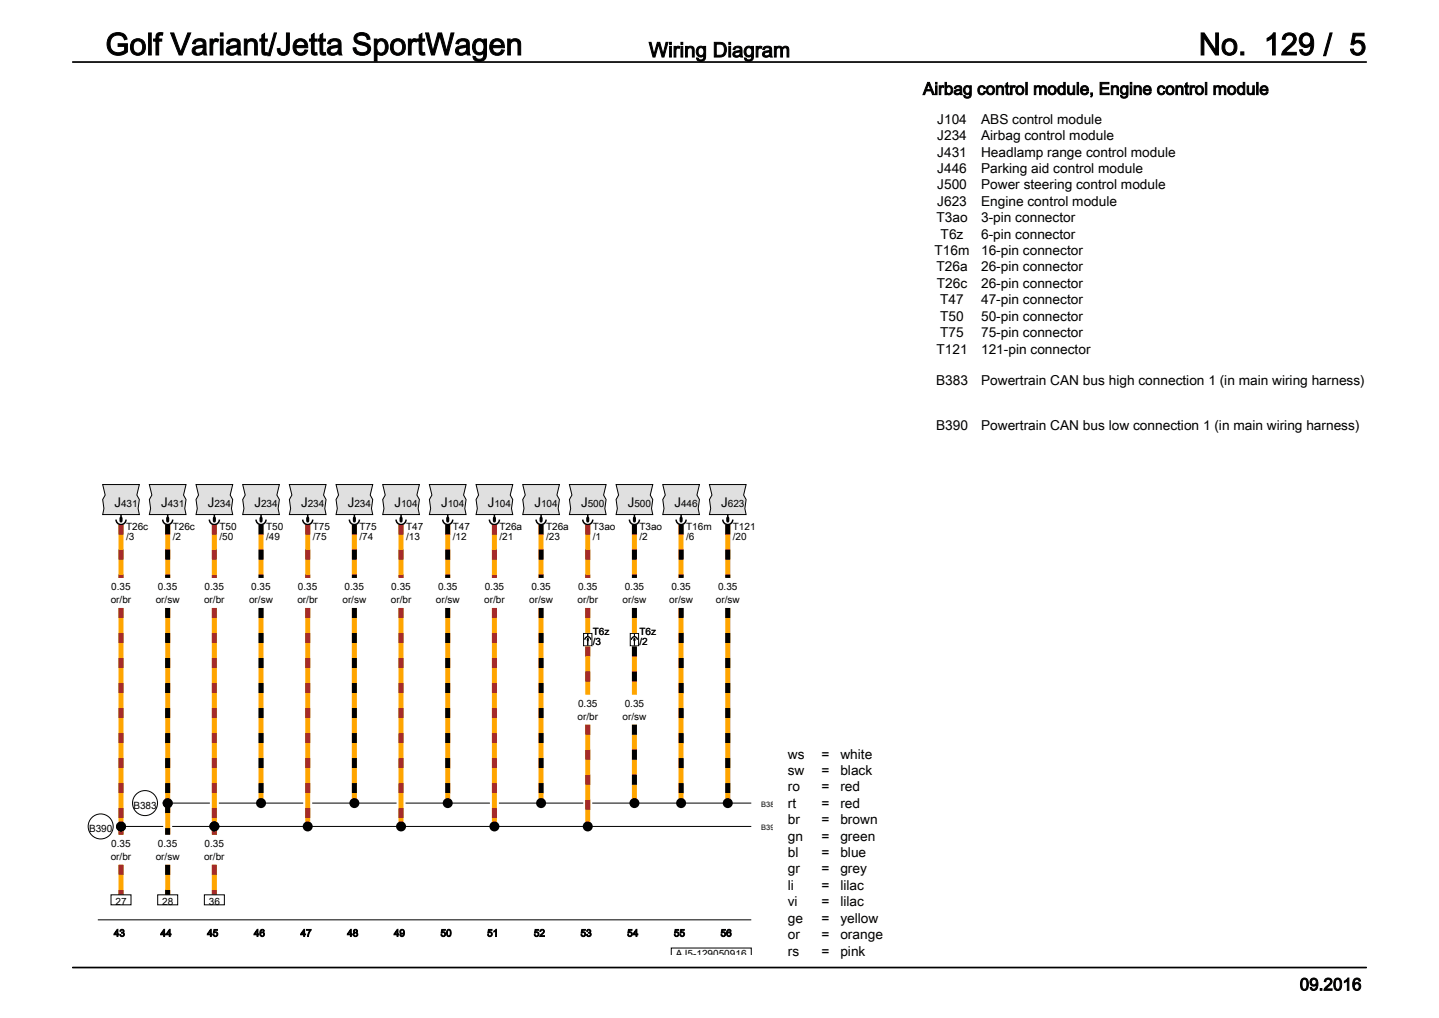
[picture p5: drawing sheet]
<svg xmlns="http://www.w3.org/2000/svg" width="297mm" height="210mm" viewBox="0 0 297 210" stroke-linecap="round" stroke-linejoin="round" font-family="sans-serif">
<g fill="none" stroke="#000" stroke-width=".21">
<path d="M25 170.5h130.1M34.6 165.7h120.5M20.2 189.8h134.9M138.5 197v-1.4h16.6v1.4"/>
<circle cx="20.8" cy="170.5" r="2.58"/>
<circle cx="29.9" cy="165.7" r="2.58"/>
</g>
<path d="M30.8 100h7.6l-.5 2.1 .5 1-.3 1.8 .3 1.2h-7.6l.3-1.2-.3-1.8 .5-1z" fill="#e0e0e0"/>
<path d="M30.8 100h7.6l-.5 2.1 .5 1-.3 1.8 .3 1.2h-7.6l.3-1.2-.3-1.8 .5-1z" fill="none" stroke="#000" stroke-width=".21"/>
<path d="M40.5 100h7.5l-.5 2.1 .5 1-.2 1.8 .2 1.2h-7.5l.2-1.2-.2-1.8 .5-1z" fill="#e0e0e0"/>
<path d="M40.5 100h7.5l-.5 2.1 .5 1-.2 1.8 .2 1.2h-7.5l.2-1.2-.2-1.8 .5-1z" fill="none" stroke="#000" stroke-width=".21"/>
<path d="M50.1 100h7.6l-.6 2.1 .6 1-.3 1.8 .3 1.2h-7.6l.3-1.2-.3-1.8 .5-1z" fill="#e0e0e0"/>
<path d="M50.1 100h7.6l-.6 2.1 .6 1-.3 1.8 .3 1.2h-7.6l.3-1.2-.3-1.8 .5-1z" fill="none" stroke="#000" stroke-width=".21"/>
<path d="M59.7 100h7.6l-.5 2.1 .5 1-.3 1.8 .3 1.2h-7.6l.3-1.2-.3-1.8 .5-1z" fill="#e0e0e0"/>
<path d="M59.7 100h7.6l-.5 2.1 .5 1-.3 1.8 .3 1.2h-7.6l.3-1.2-.3-1.8 .5-1z" fill="none" stroke="#000" stroke-width=".21"/>
<path d="M69.4 100h7.5l-.5 2.1 .5 1-.2 1.8 .2 1.2h-7.5l.2-1.2-.2-1.8 .5-1z" fill="#e0e0e0"/>
<path d="M69.4 100h7.5l-.5 2.1 .5 1-.2 1.8 .2 1.2h-7.5l.2-1.2-.2-1.8 .5-1z" fill="none" stroke="#000" stroke-width=".21"/>
<path d="M79 100h7.6l-.6 2.1 .6 1-.3 1.8 .3 1.2h-7.6l.2-1.2-.2-1.8 .5-1z" fill="#e0e0e0"/>
<path d="M79 100h7.6l-.6 2.1 .6 1-.3 1.8 .3 1.2h-7.6l.2-1.2-.2-1.8 .5-1z" fill="none" stroke="#000" stroke-width=".21"/>
<path d="M88.6 100h7.6l-.5 2.1 .5 1-.3 1.8 .3 1.2h-7.6l.3-1.2-.3-1.8 .5-1z" fill="#e0e0e0"/>
<path d="M88.6 100h7.6l-.5 2.1 .5 1-.3 1.8 .3 1.2h-7.6l.3-1.2-.3-1.8 .5-1z" fill="none" stroke="#000" stroke-width=".21"/>
<path d="M98.3 100h7.5l-.5 2.1 .5 1-.2 1.8 .2 1.2h-7.5l.2-1.2-.2-1.8 .5-1z" fill="#e0e0e0"/>
<path d="M98.3 100h7.5l-.5 2.1 .5 1-.2 1.8 .2 1.2h-7.5l.2-1.2-.2-1.8 .5-1z" fill="none" stroke="#000" stroke-width=".21"/>
<path d="M107.9 100h7.6l-.6 2.1 .6 1-.3 1.8 .3 1.2h-7.6l.2-1.2-.2-1.8 .5-1z" fill="#e0e0e0"/>
<path d="M107.9 100h7.6l-.6 2.1 .6 1-.3 1.8 .3 1.2h-7.6l.2-1.2-.2-1.8 .5-1z" fill="none" stroke="#000" stroke-width=".21"/>
<path d="M117.5 100h7.6l-.5 2.1 .5 1-.3 1.8 .3 1.2h-7.6l.3-1.2-.3-1.8 .5-1z" fill="#e0e0e0"/>
<path d="M117.5 100h7.6l-.5 2.1 .5 1-.3 1.8 .3 1.2h-7.6l.3-1.2-.3-1.8 .5-1z" fill="none" stroke="#000" stroke-width=".21"/>
<path d="M127.2 100h7.5l-.5 2.1 .5 1-.2 1.8 .2 1.2h-7.5l.2-1.2-.2-1.8 .5-1z" fill="#e0e0e0"/>
<path d="M127.2 100h7.5l-.5 2.1 .5 1-.2 1.8 .2 1.2h-7.5l.2-1.2-.2-1.8 .5-1zM120.4 130.7h1.8v2.5h-1.8zM130.1 130.7h1.7v2.5h-1.7z" fill="none" stroke="#000" stroke-width=".21"/>
<path d="M146.4 100h7.6l-.5 2.1 .5 1-.3 1.8 .3 1.2h-7.6l.3-1.2-.3-1.8 .5-1z" fill="#e0e0e0"/>
<path d="M146.4 100h7.6l-.5 2.1 .5 1-.3 1.8 .3 1.2h-7.6l.3-1.2-.3-1.8 .5-1z" fill="none" stroke="#000" stroke-width=".21"/>
<path d="M136.8 100h7.6l-.6 2.1 .6 1-.3 1.8 .3 1.2h-7.6l.2-1.2-.2-1.8 .5-1z" fill="#e0e0e0"/>
<path d="M136.8 100h7.6l-.6 2.1 .6 1-.3 1.8 .3 1.2h-7.6l.2-1.2-.2-1.8 .5-1z" fill="none" stroke="#000" stroke-width=".21"/>
<path d="M21.2 100h7.6l-.6 2.1 .6 1-.3 1.8 .3 1.2h-7.6l.3-1.2-.3-1.8 .5-1z" fill="#e0e0e0"/>
<path d="M21.2 100h7.6l-.6 2.1 .6 1-.3 1.8 .3 1.2h-7.6l.3-1.2-.3-1.8 .5-1zM120.7 132a.6 .6 0 0 1 .6-.7 .6 .6 0 0 1 .6 .7M121.3 130.7v.6M121.3 132.3v.9M130.3 132a.6 .6 0 0 1 .6-.7 .6 .6 0 0 1 .6 .7M130.9 130.7v.6M130.9 132.3v.9M22.9 184.6h4.1v2.1h-4.1zM32.5 184.6h4.2v2.1h-4.2zM42.2 184.6h4.1v2.1h-4.1z" fill="none" stroke="#000" stroke-width=".21"/>
<g fill="none" stroke="#fff" stroke-width="1.9" stroke-linecap="butt">
<path d="M25 108.2v11M34.6 108.2v11M44.2 108.2v11M53.9 108.2v11M63.5 108.2v11M73.1 108.2v11M82.8 108.2v11M92.4 108.2v11M102 108.2v11M111.7 108.2v11M121.3 108.2v11M130.9 108.2v11"/>
<path d="M140.6 108.2v11M150.2 108.2v11M25 125.4v46.8M34.6 125.4v46.8M44.2 125.4v46.8M53.9 125.4v40.3M63.5 125.4v45.1M73.1 125.4v40.3M82.8 125.4v45.1M92.4 125.4v40.3M102 125.4v45.1M111.7 125.4v40.3"/>
<path d="M121.3 125.4v5.2M121.3 133.3v10M130.9 125.4v5.2M130.9 133.3v10M140.6 125.4v40.3M150.2 125.4v40.3M121.3 149.5v21M130.9 149.5v16.2M25 178.4v6.2M34.6 178.4v6.2M44.2 178.4v6.2"/>
</g>
<g fill="none" stroke="#ffa500" stroke-width="1" stroke-linecap="butt">
<path d="M25 108.2v11M34.6 108.2v11M44.2 108.2v11M53.9 108.2v11M63.5 108.2v11M73.1 108.2v11M82.8 108.2v11M92.4 108.2v11M102 108.2v11M111.7 108.2v11M121.3 108.2v11M130.9 108.2v11"/>
<path d="M140.6 108.2v11M150.2 108.2v11M25 125.4v46.8M34.6 125.4v46.8M44.2 125.4v46.8M53.9 125.4v40.3M63.5 125.4v45.1M73.1 125.4v40.3M82.8 125.4v45.1M92.4 125.4v40.3M102 125.4v45.1M111.7 125.4v40.3"/>
<path d="M121.3 125.4v5.2M121.3 133.3v10M130.9 125.4v5.2M130.9 133.3v10M140.6 125.4v40.3M150.2 125.4v40.3M121.3 149.5v21M130.9 149.5v16.2M25 178.4v6.2M34.6 178.4v6.2M44.2 178.4v6.2"/>
</g>
<g fill="none" stroke="#000" stroke-width="1" stroke-dasharray="2.1 3.1" stroke-linecap="butt">
<path d="M34.6 108.2v11M53.9 108.2v11M73.1 108.2v11M92.4 108.2v11M111.7 108.2v11M130.9 108.2v11M140.6 108.2v11M150.2 108.2v11M34.6 125.4v40.3M53.9 125.4v40.3M73.1 125.4v40.3M92.4 125.4v40.3"/>
<path d="M111.7 125.4v40.3M130.9 133.3v10M130.9 125.4v5.2M140.6 125.4v40.3M150.2 125.4v40.3M130.9 149.5v16.2M34.6 165.7v6.5M34.6 178.4v6.2"/>
</g>
<g fill="#000">
<circle cx="25" cy="170.5" r="1.03"/>
<circle cx="34.6" cy="165.7" r="1.03"/>
<circle cx="44.2" cy="170.5" r="1.03"/>
<circle cx="53.9" cy="165.7" r="1.03"/>
<circle cx="63.5" cy="170.5" r="1.03"/>
<circle cx="73.1" cy="165.7" r="1.03"/>
<circle cx="82.8" cy="170.5" r="1.03"/>
<circle cx="92.4" cy="165.7" r="1.03"/>
<circle cx="102" cy="170.5" r="1.03"/>
<circle cx="111.7" cy="165.7" r="1.03"/>
<circle cx="121.3" cy="170.5" r="1.03"/>
<circle cx="130.9" cy="165.7" r="1.03"/>
<circle cx="140.6" cy="165.7" r="1.03"/>
<circle cx="150.2" cy="165.7" r="1.03"/>
</g>
<g fill="none" stroke="#a52a2a" stroke-width="1" stroke-dasharray="2.1 3.1" stroke-linecap="butt">
<path d="M25 108.2v11M44.2 108.2v11M63.5 108.2v11M82.8 108.2v11M102 108.2v11M121.3 108.2v11M25 125.4v45.1M44.2 125.4v45.1M63.5 125.4v45.1M82.8 125.4v45.1M102 125.4v45.1M121.3 133.3v10"/>
<path d="M121.3 125.4v5.2M121.3 149.5v21M25 170.5v1.7M25 178.4v6.2M44.2 170.5v1.7M44.2 178.4v6.2"/>
</g>
<g fill="none" stroke="#000" stroke-width=".31">
<path d="M23.9 107.2a1.03 1.03 0 0 0 1.1 1 1.03 1.03 0 0 0 1-1M25 106.1v1.1M33.6 107.2a1.03 1.03 0 0 0 1 1 1.03 1.03 0 0 0 1-1M34.6 106.1v1.1M43.2 107.2a1.03 1.03 0 0 0 1 1 1.03 1.03 0 0 0 1.1-1M44.2 106.1v1.1M52.8 107.2a1.03 1.03 0 0 0 1.1 1 1.03 1.03 0 0 0 1-1M53.9 106.1v1.1M62.5 107.2a1.03 1.03 0 0 0 1 1 1.03 1.03 0 0 0 1-1M63.5 106.1v1.1M72.1 107.2a1.03 1.03 0 0 0 1 1 1.03 1.03 0 0 0 1.1-1M73.1 106.1v1.1"/>
<path d="M81.7 107.2a1.03 1.03 0 0 0 1.1 1 1.03 1.03 0 0 0 1-1M82.8 106.1v1.1M91.4 107.2a1.03 1.03 0 0 0 1 1 1.03 1.03 0 0 0 1-1M92.4 106.1v1.1M101 107.2a1.03 1.03 0 0 0 1 1 1.03 1.03 0 0 0 1.1-1M102 106.1v1.1M110.6 107.2a1.03 1.03 0 0 0 1.1 1 1.03 1.03 0 0 0 1-1M111.7 106.1v1.1M120.3 107.2a1.03 1.03 0 0 0 1 1 1.03 1.03 0 0 0 1-1M121.3 106.1v1.1M129.9 107.2a1.03 1.03 0 0 0 1 1 1.03 1.03 0 0 0 1.1-1M130.9 106.1v1.1"/>
<path d="M139.5 107.2a1.03 1.03 0 0 0 1.1 1 1.03 1.03 0 0 0 1-1M140.6 106.1v1.1M149.2 107.2a1.03 1.03 0 0 0 1 1 1.03 1.03 0 0 0 1-1M150.2 106.1v1.1"/>
</g>
<g fill="none" stroke="#000" stroke-width=".64">
<path d="M25 106.9v.6M34.6 106.9v.6M44.2 106.9v.6M53.9 106.9v.6M63.5 106.9v.6M73.1 106.9v.6M82.8 106.9v.6M92.4 106.9v.6M102 106.9v.6M111.7 106.9v.6M121.3 106.9v.6M130.9 106.9v.6"/>
<path d="M140.6 106.9v.6M150.2 106.9v.6"/>
</g>
<path d="M121.3 131.8v.3M130.9 131.8v.3" fill="none" stroke="#000" stroke-width=".37"/>
<path d="M15 12.8h267M15 199.6h267" fill="none" stroke="#000" stroke-width=".35"/>
<g font-size="6.3">
<text x="21.8" y="11.3">Golf Variant/Jetta SportWagen</text>
<text x="247.4" y="11.3">No. 129 / 5</text>
</g>
<text font-size="4.2" x="133.9" y="11.8">Wiring Diagram</text>
<g font-size="3.5">
<text x="190.5" y="19.5">Airbag control module, Engine control module</text>
<text x="268.2" y="204.3">09.2016</text>
</g>
<g font-size="2.8">
<text x="193.4" y="25.5">J104</text>
<text x="193.4" y="28.9">J234</text>
<text x="202.5" y="25.5">ABS control module</text>
<text x="202.5" y="28.9">Airbag control module</text>
<text x="193.4" y="32.3">J431</text>
<text x="193.4" y="35.7">J446</text>
<text x="202.5" y="32.3">Headlamp range control module</text>
<text x="202.5" y="35.7">Parking aid control module</text>
<text x="193.4" y="39.1">J500</text>
<text x="202.5" y="39.1">Power steering control module</text>
<text x="193.3" y="45.8">T3ao</text>
<text x="193.4" y="42.5">J623</text>
<text x="202.5" y="42.5">Engine control module</text>
<text x="202.5" y="45.8">3-pin connector</text>
<text x="192.9" y="52.6">T16m</text>
<text x="194.1" y="49.2">T6z</text>
<text x="202.5" y="49.2">6-pin connector</text>
<text x="202.5" y="52.6">16-pin connector</text>
<text x="193.3" y="56">T26a</text>
<text x="193.4" y="59.4">T26c</text>
<text x="202.5" y="56">26-pin connector</text>
<text x="202.5" y="59.4">26-pin connector</text>
<text x="194.1" y="62.8">T47</text>
<text x="202.5" y="62.8">47-pin connector</text>
<text x="194.1" y="66.2">T50</text>
<text x="194.1" y="69.5">T75</text>
<text x="202.5" y="66.2">50-pin connector</text>
<text x="202.5" y="69.5">75-pin connector</text>
<text x="193.3" y="72.9">T121</text>
<text x="202.5" y="72.9">121-pin connector</text>
<text x="193.2" y="79.3">B383</text>
<text x="202.5" y="79.3">Powertrain CAN bus high connection 1 (in main wiring harness)</text>
<text x="193.2" y="88.7">B390</text>
<text x="202.5" y="88.7">Powertrain CAN bus low connection 1 (in main wiring harness)</text>
<text x="23.6" y="104.6">J</text>
<text x="33.2" y="104.6">J</text>
<text x="42.9" y="104.6">J</text>
<text x="52.5" y="104.6">J</text>
<text x="62.1" y="104.6">J</text>
<text x="71.8" y="104.6">J</text>
<text x="81.4" y="104.6">J</text>
<text x="91" y="104.6">J</text>
<text x="100.7" y="104.6">J</text>
<text x="110.3" y="104.6">J</text>
<text x="119.9" y="104.6">J</text>
<text x="129.6" y="104.6">J</text>
<text x="139.2" y="104.6">J</text>
<text x="148.8" y="104.6">J</text>
<text x="162.6" y="156.5">ws</text>
<text x="162.6" y="159.9">sw</text>
<text x="169.5" y="156.5">=</text>
<text x="169.5" y="159.9">=</text>
<text x="173.4" y="156.5">white</text>
<text x="173.4" y="159.9">black</text>
<text x="162.6" y="163.3">ro</text>
<text x="162.6" y="166.6">rt</text>
<text x="169.5" y="163.3">=</text>
<text x="169.5" y="166.6">=</text>
<text x="173.4" y="163.3">red</text>
<text x="173.4" y="166.6">red</text>
<text x="162.6" y="170">br</text>
<text x="162.6" y="173.4">gn</text>
<text x="169.5" y="170">=</text>
<text x="169.5" y="173.4">=</text>
<text x="173.4" y="170">brown</text>
<text x="173.4" y="173.4">green</text>
<text x="162.6" y="176.8">bl</text>
<text x="169.5" y="176.8">=</text>
<text x="173.4" y="176.8">blue</text>
<text x="162.6" y="180.2">gr</text>
<text x="162.6" y="183.6">li</text>
<text x="169.5" y="180.2">=</text>
<text x="169.5" y="183.6">=</text>
<text x="173.4" y="180.2">grey</text>
<text x="173.4" y="183.6">lilac</text>
<text x="162.6" y="187">vi</text>
<text x="162.6" y="190.3">ge</text>
<text x="169.5" y="187">=</text>
<text x="169.5" y="190.3">=</text>
<text x="173.4" y="187">lilac</text>
<text x="173.4" y="190.3">yellow</text>
<text x="162.6" y="193.7">or</text>
<text x="162.6" y="197.1">rs</text>
<text x="169.5" y="193.7">=</text>
<text x="169.5" y="197.1">=</text>
<text x="173.4" y="193.7">orange</text>
<text x="173.4" y="197.1">pink</text>
</g>
<g font-size="2.1">
<text x="25" y="104.6">431</text>
<text x="34.6" y="104.6">431</text>
<text x="44.2" y="104.6">234</text>
<text x="53.9" y="104.6">234</text>
<text x="63.5" y="104.6">234</text>
<text x="73.1" y="104.6">234</text>
<text x="82.8" y="104.6">104</text>
<text x="92.4" y="104.6">104</text>
<text x="102" y="104.6">104</text>
<text x="111.7" y="104.6">104</text>
<text x="121.3" y="104.6">500</text>
<text x="130.9" y="104.6">500</text>
<text x="140.6" y="104.6">446</text>
<text x="150.2" y="104.6">623</text>
<text x="26" y="109.2">T26c</text>
<text x="26" y="111.3">/3</text>
<text x="35.6" y="109.2">T26c</text>
<text x="35.6" y="111.3">/2</text>
<text x="45.3" y="109.2">T50</text>
<text x="45.3" y="111.3">/50</text>
<text x="54.9" y="109.2">T50</text>
<text x="54.9" y="111.3">/49</text>
<text x="64.5" y="109.2">T75</text>
<text x="64.5" y="111.3">/75</text>
<text x="74.2" y="109.2">T75</text>
<text x="74.2" y="111.3">/74</text>
<text x="83.8" y="109.2">T47</text>
<text x="83.8" y="111.3">/13</text>
<text x="93.4" y="109.2">T47</text>
<text x="93.4" y="111.3">/12</text>
<text x="103.1" y="109.2">T26a</text>
<text x="103.1" y="111.3">/21</text>
<text x="112.7" y="109.2">T26a</text>
<text x="112.7" y="111.3">/23</text>
<text x="122.3" y="109.2">T3ao</text>
<text x="122.3" y="111.3">/1</text>
<text x="132" y="109.2">T3ao</text>
<text x="132" y="111.3">/2</text>
<text x="141.6" y="109.2">T16m</text>
<text x="141.6" y="111.3">/6</text>
<text x="151.2" y="109.2">T121</text>
<text x="151.2" y="111.3">/20</text>
<text x="22.9" y="124.4">or/br</text>
<text x="23" y="121.8">0.35</text>
<text x="32.1" y="124.4">or/sw</text>
<text x="32.6" y="121.8">0.35</text>
<text x="42.1" y="124.4">or/br</text>
<text x="42.2" y="121.8">0.35</text>
<text x="51.4" y="124.4">or/sw</text>
<text x="51.9" y="121.8">0.35</text>
<text x="61.4" y="124.4">or/br</text>
<text x="61.5" y="121.8">0.35</text>
<text x="70.7" y="124.4">or/sw</text>
<text x="71.1" y="121.8">0.35</text>
<text x="80.7" y="124.4">or/br</text>
<text x="80.8" y="121.8">0.35</text>
<text x="89.9" y="124.4">or/sw</text>
<text x="90.4" y="121.8">0.35</text>
<text x="99.9" y="124.4">or/br</text>
<text x="100" y="121.8">0.35</text>
<text x="109.2" y="124.4">or/sw</text>
<text x="109.7" y="121.8">0.35</text>
<text x="119.2" y="124.4">or/br</text>
<text x="119.3" y="121.8">0.35</text>
<text x="128.5" y="124.4">or/sw</text>
<text x="128.9" y="121.8">0.35</text>
<text x="138.1" y="124.4">or/sw</text>
<text x="138.6" y="121.8">0.35</text>
<text x="147.7" y="124.4">or/sw</text>
<text x="148.2" y="121.8">0.35</text>
<text x="122.3" y="130.9">T6z</text>
<text x="132" y="130.9">T6z</text>
<text x="122.3" y="133">/3</text>
<text x="132" y="133">/2</text>
<text x="119.2" y="148.5">or/br</text>
<text x="119.3" y="145.9">0.35</text>
<text x="128.5" y="148.5">or/sw</text>
<text x="128.9" y="145.9">0.35</text>
<text x="27.5" y="166.9">B383</text>
<text x="18.4" y="171.7">B390</text>
<text x="22.9" y="177.4">or/br</text>
<text x="23" y="174.8">0.35</text>
<text x="32.1" y="177.4">or/sw</text>
<text x="32.6" y="174.8">0.35</text>
<text x="42.1" y="177.4">or/br</text>
<text x="42.2" y="174.8">0.35</text>
<text x="23.8" y="186.7">27</text>
<text x="33.5" y="186.7">28</text>
<text x="43.1" y="186.7">36</text>
<text x="23.5" y="193.2">43</text>
<text x="33.1" y="193.2">44</text>
<text x="42.8" y="193.2">45</text>
<text x="52.4" y="193.2">46</text>
<text x="62" y="193.2">47</text>
<text x="71.7" y="193.2">48</text>
<text x="81.3" y="193.2">49</text>
<text x="90.9" y="193.2">50</text>
<text x="100.6" y="193.2">51</text>
<text x="110.2" y="193.2">52</text>
<text x="119.8" y="193.2">53</text>
<text x="129.5" y="193.2">54</text>
<text x="139.1" y="193.2">55</text>
<text x="139.5" y="197.3">AJ5-129050916</text>
<text x="148.7" y="193.2">56</text>
</g>
<g font-size="1.5">
<text x="157.1" y="166.4">B383</text>
<text x="157.1" y="171.3">B390</text>
</g>
</svg>
